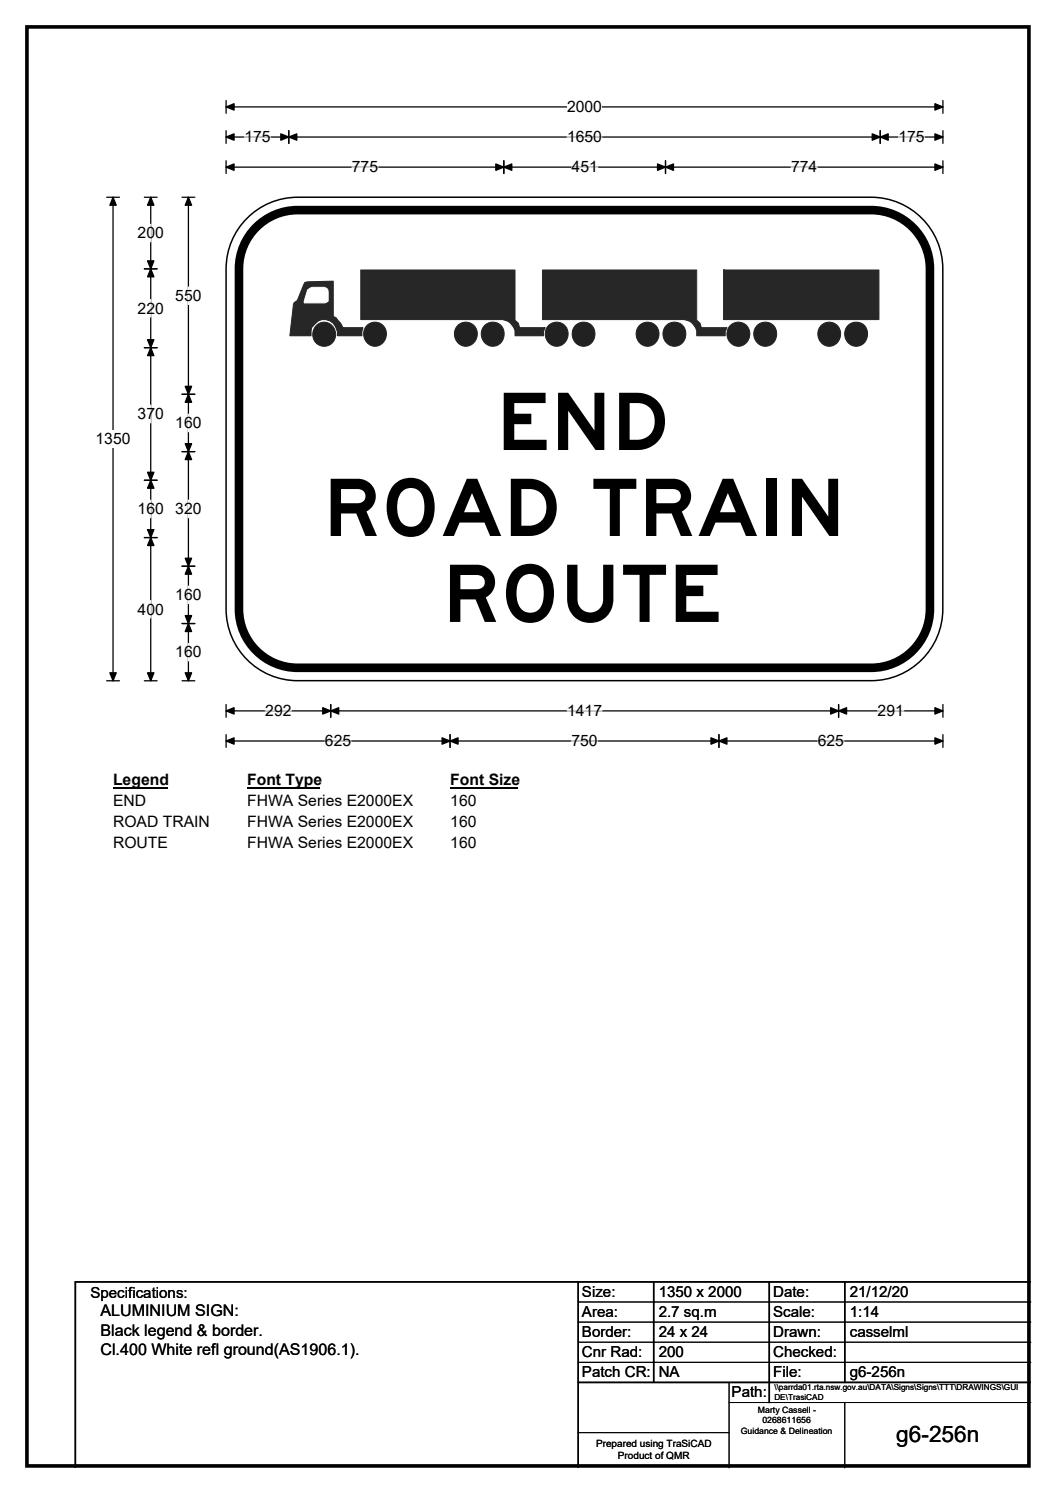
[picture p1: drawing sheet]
<svg xmlns="http://www.w3.org/2000/svg" width="210mm" height="297mm" viewBox="0 0 210 297" stroke-linecap="round" stroke-linejoin="round" font-family="sans-serif">
<path d="M5.4 5.4h199.2v286.3h-199.2z" fill="none" stroke="#000" stroke-width=".72"/>
<path d="M45 21.3h142.5M45 20v2.5M187.5 20v2.5" fill="none" stroke="#000" stroke-width=".25"/>
<path d="M45 21.3l1.5-.7v1.3zM185.9 20.6l1.6 .7-1.6 .6z" fill="#000" stroke="#000" stroke-width=".25"/>
<path d="M112.8 19.5h6.9v3.5h-6.9z" fill="#fff"/>
<g fill="none" stroke="#000" stroke-width=".25">
<path d="M21.2 39.2h2.5M22.5 39.2v96.2M45 27.3h142.5M45 26v2.5M45 32v2.5M45 33.3h142.5M57.4 26v2.5M100.2 32v2.5M132.3 32v2.5M175 26v2.5M187.5 32v2.5M187.5 26v2.5"/>
<path d="M21.2 135.4h2.5M45 140.2v2.5M45 146.2v2.5M45 141.4h142.5M45 147.4h142.5M65.8 140.2v2.5M89.5 146.2v2.5M143 146.2v2.5M166.8 140.2v2.5M187.5 140.2v2.5M187.5 146.2v2.5"/>
</g>
<g fill="#000" stroke="#000" stroke-width=".25">
<path d="M22.5 39.2l.6 1.6h-1.3zM45 27.3l1.5-.7v1.3zM45 33.3l1.5-.7v1.3zM57.4 27.3l1.6-.7v1.3zM55.8 26.6l1.6 .7-1.6 .6zM100.2 33.3l1.6-.7v1.3zM98.6 32.6l1.6 .7-1.6 .6zM130.7 32.6l1.6 .7-1.6 .6zM132.3 33.3l1.6-.7v1.3zM173.4 26.6l1.6 .7-1.6 .6zM175 27.3l1.6-.7v1.3zM185.9 26.6l1.6 .7-1.6 .6z"/>
<path d="M185.9 32.6l1.6 .7-1.6 .6zM21.8 133.9h1.3l-.6 1.5zM45 141.4l1.5-.6v1.3zM45 147.4l1.5-.6v1.3zM65.8 141.4l1.6-.6v1.3zM64.2 140.8l1.6 .6-1.6 .7zM89.5 147.4l1.6-.6v1.3zM87.9 146.8l1.6 .6-1.6 .7zM141.4 146.8l1.6 .6-1.6 .7zM143 147.4l1.5-.6v1.3zM165.2 140.8l1.6 .6-1.6 .7zM166.8 141.4l1.5-.6v1.3z"/>
<path d="M185.9 140.8l1.6 .6-1.6 .7zM185.9 146.8l1.6 .6-1.6 .7z"/>
</g>
<path d="M48.6 27.3h5.2M70 33.3h5.2M112.8 27.3h6.9M113.7 33.3h5.2M157.3 33.3h5.2M178.6 27.3h5.3M52.7 141.4h5.3M64.6 147.4h5.2M112.8 141.4h6.9M113.6 147.4h5.2M162.6 147.4h5.2M174.5 141.4h5.2" fill="none" stroke="#fff" stroke-width=".25"/>
<path d="M19 85.6h7v3.5h-7z" fill="#fff"/>
<g fill="none" stroke="#000" stroke-width=".25">
<path d="M28.7 39.2h2.5M30 39.2v96.2M36.2 39.2h2.5M37.5 39.2v96.2M28.7 53.5h2.5M28.7 69.2h2.5M36.2 78.4h2.5M28.7 95.5h2.5M36.2 89.9h2.5M28.7 107h2.5M36.2 112.6h2.5M28.7 135.4h2.5"/>
<path d="M36.2 135.4h2.5M36.2 124.1h2.5"/>
</g>
<g fill="#000" stroke="#000" stroke-width=".25">
<path d="M30 39.2l.6 1.6h-1.3zM37.5 39.2l.6 1.6h-1.3zM30 53.5l.6 1.6h-1.3zM29.3 51.9h1.3l-.6 1.6zM29.3 67.6h1.3l-.6 1.6zM30 69.2l.6 1.6h-1.3zM37.5 78.4l.6 1.6h-1.3zM36.8 76.9h1.3l-.6 1.5zM29.3 94h1.3l-.6 1.5zM30 95.5l.6 1.6h-1.3zM36.8 88.3h1.3l-.6 1.6zM37.5 89.9l.6 1.5h-1.3z"/>
<path d="M29.3 105.4h1.3l-.6 1.6zM30 107l.6 1.5h-1.3zM36.8 111.1h1.3l-.6 1.5zM37.5 112.6l.6 1.6h-1.3zM29.3 133.9h1.3l-.6 1.5zM36.8 122.5h1.3l-.6 1.6zM37.5 124.1l.6 1.5h-1.3zM36.8 133.9h1.3l-.6 1.5z"/>
</g>
<path d="M30 44.6v3.5M30 59.6v3.5M37.5 57.1v3.5M30 80.6v3.5M30 99.5v3.5M37.5 82.4v3.5M37.5 99.5v3.5M30 119.5v3.4M37.5 116.6v3.5M37.5 128v3.5" fill="none" stroke="#fff" stroke-width=".25"/>
<path d="M22.5 153.4h10.7v3.5h-10.7z" fill="#fff"/>
<path d="M22.5 156.7h10.7" fill="none" stroke="#000" stroke-width=".32"/>
<path d="M49.1 153.4h14.5v3.5h-14.5z" fill="#fff"/>
<path d="M49.1 156.7h14.5" fill="none" stroke="#000" stroke-width=".32"/>
<path d="M89.5 153.4h13.5v3.5h-13.5z" fill="#fff"/>
<path d="M89.5 156.7h13.5" fill="none" stroke="#000" stroke-width=".32"/>
<g fill="#fff">
<path d="M22.5 157.6h6.5v3.5h-6.5z"/>
<path d="M49.1 157.6h32.9v3.5h-32.9z"/>
<path d="M89.5 157.6h5.2v3.5h-5.2z"/>
<path d="M22.5 161.8h19.2v3.5h-19.2z"/>
<path d="M49.1 161.8h32.9v3.5h-32.9z"/>
<path d="M89.5 161.8h5.2v3.5h-5.2z"/>
<path d="M22.5 166h10.9v3.5h-10.9z"/>
<path d="M49.1 166h32.9v3.5h-32.9z"/>
<path d="M89.5 166h5.2v3.5h-5.2z"/>
</g>
<path d="M48.6 43.9a14.2 14.2 0 0 1 10.6-4.7h114a14.3 14.3 0 0 1 14.3 14.3v67.7a14.3 14.3 0 0 1-14.3 14.2h-114a14.3 14.3 0 0 1-14.2-14.2v-67.7a14.2 14.2 0 0 1 3.6-9.6z" fill-rule="evenodd" fill="#fff" stroke="#fff" stroke-width=".2"/>
<path d="M50.9 45.2a11.6 11.6 0 0 1 8.3-3.4h114a11.7 11.7 0 0 1 11.7 11.7v67.7a11.7 11.7 0 0 1-11.7 11.7h-114a11.7 11.7 0 0 1-11.7-11.7v-67.7a11.6 11.6 0 0 1 3.4-8.3z" fill="none" stroke="#000" stroke-width="1.7"/>
<path d="M48.6 43.9a14.2 14.2 0 0 1 10.6-4.7h114a14.3 14.3 0 0 1 14.3 14.3v67.7a14.3 14.3 0 0 1-14.3 14.2h-114a14.3 14.3 0 0 1-14.2-14.2v-67.7a14.2 14.2 0 0 1 3.6-9.6z" fill="none" stroke="#000" stroke-width=".3"/>
<path d="M143.9 53.7v9.9h30.9v-9.9z" fill-rule="evenodd" fill="#23282b" stroke="#23282b" stroke-width=".2"/>
<g fill="#fff">
<path d="M144.4 66.3h.3l.2 1.1h-.2zM144.9 67.2l.5 .7-.3 .1-.4-.6zM145.1 68h.1zM145.2 67.9l.7 .7-.1 .2zM145.8 68.6v.2zM145.9 68.6l1 .2v.4l-1.1-.4zM146.9 69v.2zM146.9 68.8l.8-.2v.2l-.8 .4zM147.7 68.8h.1zM147.7 68.6l.7-.6 .1 .3-.7 .5zM148.4 68l.1 .3zM148.9 67.4h.1l-.5 .9-.1-.3zM148.9 67.4h.1zM149 66.3h.2l-.2 1.1h-.1zM148.9 65.6h.1l.2 .7h-.2zM148.5 64.7l.5 .9h-.1l-.5-.8zM147.8 64.1l.7 .6-.1 .1-.7-.5zM147.7 64.1h.1l-.1 .2zM146.7 64l1 .1v.2l-1-.2zM146.7 64v.1zM145.9 64.1l.8-.1 .2 .1-1 .2zM145.9 64.1v.2zM145.2 64.6l.7-.5v.2l-.5 .5zM145.2 64.6l.2 .1zM145.2 64.7h.2l-.4 .9-.1-.2zM144.9 65.4l.1 .2-.3 .7h-.3zM144.4 66.3h.1z" fill-rule="evenodd"/>
<path d="M149.9 66.3h.1l.2 .9-.2 .2zM150.1 67.2l-.1 .2zM150.2 67.2l.4 .7-.3 .1-.2-.6zM150.3 68h.3zM150.3 68l.3-.1 .7 .7zM151.3 68.6v.2zM151.3 68.5l.9 .3v.2l-.9-.2zM152.2 68.8l.9-.2v.2l-.9 .2zM153.1 68.6v.2zM153.1 68.6l.7-.6v.3l-.7 .5zM153.8 68l.1 .3zM154.1 67.2l.2 .2-.4 .9-.1-.3zM154.3 67.4h.1zM154.4 66.3h.2l-.2 1.1h-.3zM154.4 66.3h.2zM154.3 65.6h.1l.2 .7h-.2zM154.3 65.6h.1zM153.8 64.7l.6 .9zM153.9 64.6l-.1 .1zM153.1 64.1l.8 .5-.1 .2-.7-.5zM153.1 64.1v.2zM152.2 64l.9 .1v.2l-.9-.2zM151.4 64.1l.8-.1v.1l-.8 .2zM151.3 64.1l.1 .2zM150.6 64.6l.7-.5 .1 .2-.7 .4zM150.6 64.6v.1zM150.6 64.6l.1 .1-.4 .7h-.2zM150.1 65.4h.1zM150.1 65.4h.2l-.3 .9h-.1zM149.9 66.3h.1z" fill-rule="evenodd"/>
<path d="M168.4 64.6a2.28 2.28 0 0 1 3.3 .2 2.28 2.28 0 0 1-.3 3.2 1.87 1.87 0 0 1-3.1-.1l-.6-.7-.1-1z" fill-rule="evenodd"/>
</g>
<path d="M71.7 53.7h30.7v10l.7 .6 .2 .9h5.1l-.3 .7v.9h-5.7a2.83 2.83 0 0 0-2.5-3.2h-28.2z" fill-rule="evenodd" fill="#23282b" stroke="#23282b" stroke-width=".2"/>
<g fill="#fff">
<path d="M90.8 64.7a2.31 2.31 0 0 1 2.9-.1 2.31 2.31 0 0 1 .7 2.8 2.08 2.08 0 0 1-1.6 1.5 2.08 2.08 0 0 1-2.1-.9l-.4-.6-.3-1.1z" fill-rule="evenodd"/>
<path d="M73 64.7l1.6-.7 .9 .3a2.39 2.39 0 0 1 1.3 2.2 2.39 2.39 0 0 1-1.3 2.1l-.9 .4a3.3 3.3 0 0 1-2.4-2.7z" fill-rule="evenodd"/>
<path d="M62.3 66.3h.1l.1 .9-.1 .2zM62.5 67.2l-.1 .2zM62.5 67.2l.6 .7-.2 .1-.5-.6zM62.9 68l.2-.1 .6 .6-.2 .1zM63.5 68.6l.2 .2zM63.7 68.5l.9 .3v.2l-.9-.2zM64.6 68.8l.9-.2v.2l-.9 .2zM65.5 68.6v.2zM65.4 68.6l.7-.6 .1 .3-.7 .5zM66.2 68v.3zM66.5 67.2l.2 .2-.5 .9-.1-.3zM66.7 66.3h.3l-.3 1.1h-.2zM66.8 66.3h.2zM66.5 65.6h.3l.2 .7h-.3zM66.7 65.6h.1zM66.2 64.7l.6 .9h-.3zM66.2 64.6l.1 .1zM65.5 64.1l.7 .5v.2l-.8-.5zM65.5 64.1v.2zM64.6 64l.9 .1v.2l-.9-.2zM63.7 64.1l.9-.1v.1l-.8 .2zM63.7 64.1v.2zM63.1 64.6l.6-.5 .1 .2-.7 .4zM62.9 64.6h.2v.1zM62.9 64.6l.3 .1-.7 .7zM62.5 65.4h.1zM62.5 65.4h.1l-.2 .9h-.1z" fill-rule="evenodd"/>
</g>
<path d="M60.6 56.2l.6-.1 5.1-.2v7.1l.5 .2 1 1.1 .4 .9h4l-.2 .7v.9h-4.9a2.69 2.69 0 0 0-3.8-3l-1.3 1.4-.2 1.6h-4.2l.7-6.2 .1-.3 .7-.5z" fill-rule="evenodd" fill="#23282b" stroke="#23282b" stroke-width=".2"/>
<path d="M61.2 57.7l.9-.5h2.4l.3 .1 .4 .3 .1 .4v1.9l-.7 .4h-4.1z" fill-rule="evenodd" fill="#fff" stroke="#fff" stroke-width=".2"/>
<path d="M63 64.6a2.32 2.32 0 0 1 3.2 .5 2.32 2.32 0 0 1-.3 3.2 2.32 2.32 0 0 1-3.2-.3 2.54 2.54 0 0 1 .3-3.4z" fill-rule="evenodd" fill="#24211d"/>
<path d="M63 64.6a2.32 2.32 0 0 1 3.2 .5 2.32 2.32 0 0 1-.3 3.2 2.32 2.32 0 0 1-3.2-.3 2.54 2.54 0 0 1 .3-3.4z" fill="none" stroke="#24211d" stroke-width=".2"/>
<path d="M73.2 64.6a2.35 2.35 0 0 1 3.6 1.7 2.35 2.35 0 0 1-3.2 2.3 2.51 2.51 0 0 1-.4-4z" fill-rule="evenodd" fill="#24211d"/>
<path d="M73.2 64.6a2.35 2.35 0 0 1 3.6 1.7 2.35 2.35 0 0 1-3.2 2.3 2.51 2.51 0 0 1-.4-4z" fill="none" stroke="#24211d" stroke-width=".2"/>
<path d="M91.2 64.6a2.35 2.35 0 0 1 3.7 1.7 2.35 2.35 0 0 1-3.3 2.3 2.51 2.51 0 0 1-.4-4z" fill-rule="evenodd" fill="#24211d"/>
<path d="M91.2 64.6a2.35 2.35 0 0 1 3.7 1.7 2.35 2.35 0 0 1-3.3 2.3 2.51 2.51 0 0 1-.4-4z" fill="none" stroke="#24211d" stroke-width=".2"/>
<path d="M96.2 64.9a2.32 2.32 0 0 1 3.1-.4 2.32 2.32 0 0 1 .7 3 2.32 2.32 0 0 1-3.1 1.1 2.32 2.32 0 0 1-1-3.2z" fill-rule="evenodd" fill="#24211d"/>
<path d="M96.2 64.9a2.32 2.32 0 0 1 3.1-.4 2.32 2.32 0 0 1 .7 3 2.32 2.32 0 0 1-3.1 1.1 2.32 2.32 0 0 1-1-3.2z" fill="none" stroke="#24211d" stroke-width=".2"/>
<path d="M145.1 64.9a2.33 2.33 0 0 1 3.2-.2 2.33 2.33 0 0 1 .3 3.2 2.33 2.33 0 0 1-3.2 .4 2.53 2.53 0 0 1-.3-3.4z" fill-rule="evenodd" fill="#24211d"/>
<path d="M145.1 64.9a2.33 2.33 0 0 1 3.2-.2 2.33 2.33 0 0 1 .3 3.2 2.33 2.33 0 0 1-3.2 .4 2.53 2.53 0 0 1-.3-3.4z" fill="none" stroke="#24211d" stroke-width=".2"/>
<path d="M150.4 64.9a2.32 2.32 0 0 1 3.1-.4 2.32 2.32 0 0 1 .7 3 2.32 2.32 0 0 1-3.2 1.1 2.32 2.32 0 0 1-.9-3.2z" fill-rule="evenodd" fill="#24211d"/>
<path d="M150.4 64.9a2.32 2.32 0 0 1 3.1-.4 2.32 2.32 0 0 1 .7 3 2.32 2.32 0 0 1-3.2 1.1 2.32 2.32 0 0 1-.9-3.2z" fill="none" stroke="#24211d" stroke-width=".2"/>
<path d="M163.5 64.6a2.35 2.35 0 0 1 3.7 1.7 2.35 2.35 0 0 1-3.3 2.3 2.51 2.51 0 0 1-.4-4z" fill-rule="evenodd" fill="#24211d"/>
<path d="M163.5 64.6a2.35 2.35 0 0 1 3.7 1.7 2.35 2.35 0 0 1-3.3 2.3 2.51 2.51 0 0 1-.4-4z" fill="none" stroke="#24211d" stroke-width=".2"/>
<path d="M168.8 64.6a2.35 2.35 0 0 1 3.2 .2 2.35 2.35 0 0 1 0 3.2 2.36 2.36 0 0 1-3.5 .1 2.36 2.36 0 0 1 .3-3.5z" fill-rule="evenodd" fill="#24211d"/>
<path d="M168.8 64.6a2.35 2.35 0 0 1 3.2 .2 2.35 2.35 0 0 1 0 3.2 2.36 2.36 0 0 1-3.5 .1 2.36 2.36 0 0 1 .3-3.5z" fill="none" stroke="#24211d" stroke-width=".2"/>
<path d="M107.9 53.7h30.6v10l.7 .6 .2 .9h5.1l-.3 .7v.9h-5.7a2.83 2.83 0 0 0-2.5-3.2h-28.1z" fill-rule="evenodd" fill="#23282b" stroke="#23282b" stroke-width=".2"/>
<g fill="#fff">
<path d="M126.9 64.7l.8-.4a2.1 2.1 0 0 1 3 2 2.15 2.15 0 0 1-1.2 2.5 2.15 2.15 0 0 1-2.7-.8l-.4-.6-.2-1.1z" fill-rule="evenodd"/>
<path d="M109.1 64.7l1.6-.7 1.6 .7a2.63 2.63 0 0 1-1.6 4.3 3.3 3.3 0 0 1-2.4-2.7z" fill-rule="evenodd"/>
</g>
<path d="M108.9 64.9a2.33 2.33 0 0 1 3.3-.2 2.33 2.33 0 0 1 .3 3.2 2.33 2.33 0 0 1-3.2 .4 2.53 2.53 0 0 1-.4-3.4z" fill-rule="evenodd" fill="#24211d"/>
<path d="M108.9 64.9a2.33 2.33 0 0 1 3.3-.2 2.33 2.33 0 0 1 .3 3.2 2.33 2.33 0 0 1-3.2 .4 2.53 2.53 0 0 1-.4-3.4z" fill="none" stroke="#24211d" stroke-width=".2"/>
<path d="M127.3 64.6a2.35 2.35 0 0 1 3.8 1.7 2.35 2.35 0 0 1-3.3 2.3 2.51 2.51 0 0 1-.5-4z" fill-rule="evenodd" fill="#24211d"/>
<path d="M127.3 64.6a2.35 2.35 0 0 1 3.8 1.7 2.35 2.35 0 0 1-3.3 2.3 2.51 2.51 0 0 1-.5-4z" fill="none" stroke="#24211d" stroke-width=".2"/>
<path d="M132.7 64.6a2.35 2.35 0 0 1 3.1 .2 2.35 2.35 0 0 1 .1 3.2 2.36 2.36 0 0 1-3.5 .1 2.36 2.36 0 0 1 .3-3.5z" fill-rule="evenodd" fill="#24211d"/>
<path d="M132.7 64.6a2.35 2.35 0 0 1 3.1 .2 2.35 2.35 0 0 1 .1 3.2 2.36 2.36 0 0 1-3.5 .1 2.36 2.36 0 0 1 .3-3.5z" fill="none" stroke="#24211d" stroke-width=".2"/>
<path d="M114.6 64.6a2.31 2.31 0 0 1 2.9 0 2.31 2.31 0 0 1 .6 2.9 2.28 2.28 0 0 1-2.9 1.2 2.28 2.28 0 0 1-1.4-2.8l.2-.5z" fill-rule="evenodd" fill="#24211d"/>
<path d="M114.6 64.6a2.31 2.31 0 0 1 2.9 0 2.31 2.31 0 0 1 .6 2.9 2.28 2.28 0 0 1-2.9 1.2 2.28 2.28 0 0 1-1.4-2.8l.2-.5z" fill="none" stroke="#24211d" stroke-width=".2"/>
<path d="M115 255v37M130 255v20M153 255v24M168 255v20M205 255h-190v37M115 275h90" fill="none" stroke="#000" stroke-width=".3"/>
<path d="M115 259h90M115 263h90M115 267h90M115 271h90M145 279h60M145 275v17M168 279v13M115 285h30" fill="none" stroke="#000" stroke-width=".2"/>
<g font-size="15.8">
<text x="98.7" y="89.5">END</text>
<text x="64.3" y="106.6">ROAD TRAIN</text>
<text x="88" y="123.7">ROUTE</text>
</g>
<text font-size="4.5" x="178.2" y="286.9">g6-256n</text>
<g font-size="3.2">
<text x="20" y="261.9">ALUMINIUM SIGN:</text>
<text x="20" y="265.7">Black legend &amp; border.</text>
<text x="20" y="269.6">Cl.400 White refl ground(AS1906.1).</text>
</g>
<g font-size="3.1">
<text x="112.8" y="22.3">2000</text>
<text x="48.6" y="28.3">175</text>
<text x="112.8" y="28.3">1650</text>
<text x="178.6" y="28.3">175</text>
<text x="70" y="34.3">775</text>
<text x="113.7" y="34.3">451</text>
<text x="157.3" y="34.3">774</text>
<text x="27.4" y="47.4">200</text>
<text x="34.9" y="59.9">550</text>
<text x="27.4" y="62.4">220</text>
<text x="27.4" y="83.4">370</text>
<text x="19" y="88.4">1350</text>
<text x="34.9" y="85.2">160</text>
<text x="27.4" y="102.3">160</text>
<text x="34.9" y="102.3">320</text>
<text x="34.9" y="119.4">160</text>
<text x="27.4" y="122.3">400</text>
<text x="34.9" y="130.8">160</text>
<text x="52.7" y="142.5">292</text>
<text x="112.8" y="142.5">1417</text>
<text x="174.5" y="142.5">291</text>
<text x="64.6" y="148.5">625</text>
<text x="113.6" y="148.5">750</text>
<text x="162.6" y="148.5">625</text>
<text x="22.5" y="156.2">Legend</text>
<text x="22.5" y="160.4">END</text>
<text x="49.1" y="156.2">Font Type</text>
<text x="49.1" y="160.4">FHWA Series E2000EX</text>
<text x="89.5" y="156.2">Font Size</text>
<text x="89.5" y="160.4">160</text>
<text x="22.5" y="164.6">ROAD TRAIN</text>
<text x="49.1" y="164.6">FHWA Series E2000EX</text>
<text x="89.5" y="164.6">160</text>
<text x="22.5" y="168.8">ROUTE</text>
<text x="49.1" y="168.8">FHWA Series E2000EX</text>
<text x="89.5" y="168.8">160</text>
</g>
<g font-size="3">
<text x="115.7" y="258">Size:</text>
<text x="131" y="258">1350 x 2000</text>
<text x="153.7" y="258">Date:</text>
<text x="169" y="258">21/12/20</text>
<text x="18" y="258.2">Specifications:</text>
<text x="115.7" y="262">Area:</text>
<text x="131" y="262">2.7 sq.m</text>
<text x="153.7" y="262">Scale:</text>
<text x="169" y="262">1:14</text>
<text x="115.7" y="266">Border:</text>
<text x="115.7" y="270">Cnr Rad:</text>
<text x="131" y="266">24 x 24</text>
<text x="131" y="270">200</text>
<text x="153.7" y="266">Drawn:</text>
<text x="153.7" y="270">Checked:</text>
<text x="169" y="266">casselml</text>
<text x="115.7" y="274">Patch CR:</text>
<text x="131" y="274">NA</text>
<text x="153.7" y="274">File:</text>
<text x="169" y="274">g6-256n</text>
<text x="145.5" y="278">Path:</text>
</g>
<g font-size="2">
<text x="118.5" y="287.8">Prepared using TraSiCAD</text>
<text x="122.9" y="290.2">Product of QMR</text>
</g>
<g font-size="1.7">
<text x="150.7" y="281.1">Marty Cassell -</text>
<text x="147.3" y="285.2">Guidance &amp; Delineation</text>
<text x="151.6" y="283.1">0268611656</text>
</g>
<g font-size="1.6">
<text x="154" y="276.6">\\parrda01.rta.nsw.gov.au\DATA\Signs\Signs\TTT\DRAWINGS\GUI</text>
<text x="154" y="278.5">DE\TrasiCAD</text>
</g>
</svg>
